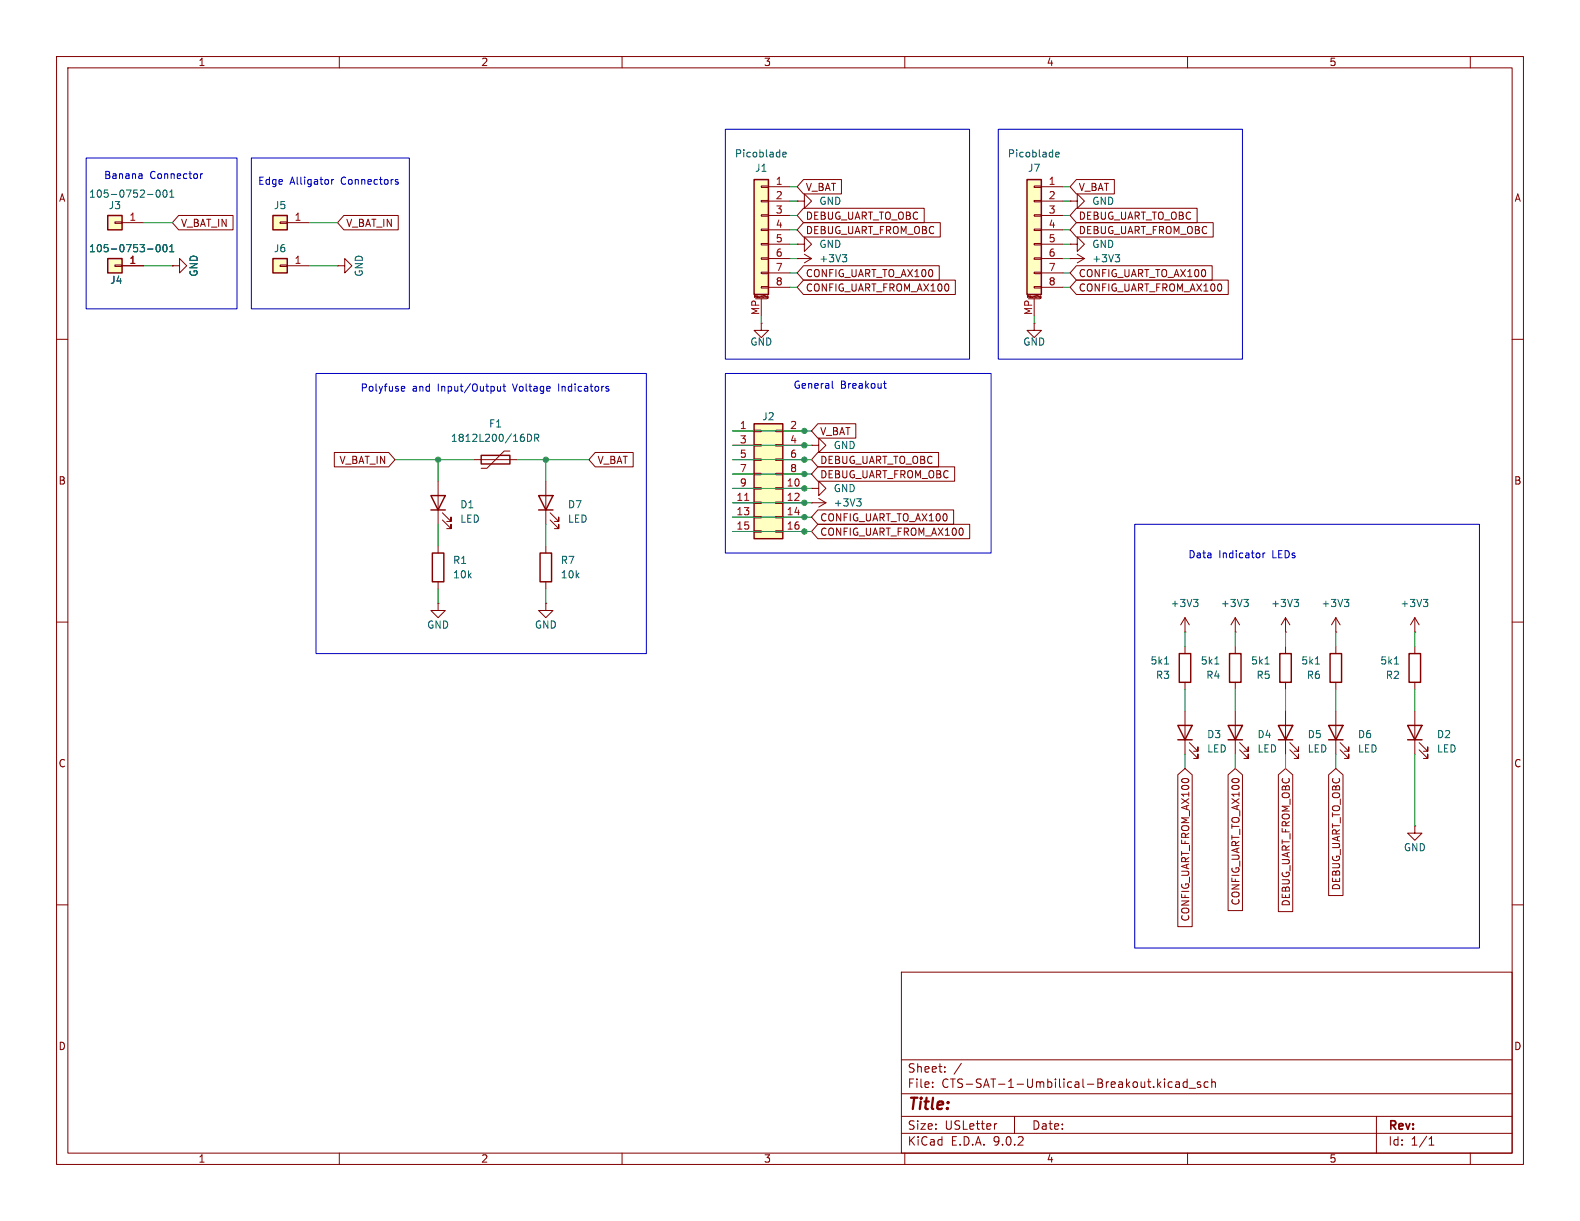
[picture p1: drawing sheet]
<svg xmlns="http://www.w3.org/2000/svg" width="279mm" height="216mm" viewBox="0 0 279 216" stroke-linecap="round" stroke-linejoin="round" font-family="sans-serif">
<g fill="none" stroke="#840000" stroke-width=".18">
<path d="M10 10h259.4v195.9h-259.4zM12 12h255.4v191.9h-255.4zM60 10v2M110 10v2M160 10v2M210 10v2M260 10v2M134.6 57.2v1.2h1.3l-1.3 1.3-1.3-1.3h1.3M134.6 57.2h.1M141 43.2h1.2v-1.3l1.3 1.3-1.3 1.3v-1.3M141 43.2h.1M141 45.7h.1"/>
<path d="M141 45.7h2.5M142.2 45l1.3 .7M143.5 45.7l-1.3 .8M189.2 43.2h1.3v-1.3l1.3 1.3-1.3 1.3v-1.3M189.2 43.2h.1M189.2 45.7h.1M189.2 45.7h2.6M190.5 45l1.3 .7M191.8 45.7l-1.3 .8M10 60h2M267.4 60h2M77.5 85.1v7.6"/>
<path d="M77.5 96.5v1.3M78.2 91.9l1.6 1.6v-.8v.8h-.8M78.2 90.7l1.6 1.5v-.8v.8h-.8M143.5 88.9h.1M143.5 86.4h1.3v-1.3l1.2 1.3-1.2 1.2v-1.2M143.5 86.4h.1M143.5 88.9h2.5M144.8 88.1l1.2 .8M146 88.9l-1.2 .8M10 110h2M77.5 106.7v1.3h1.2l-1.2 1.2-1.3-1.2h1.3M77.5 106.7h.1"/>
<path d="M77.5 102.9v1.2M96.5 106.7v1.3h1.3l-1.3 1.2-1.3-1.2h1.3M96.5 106.7h.1M209.5 111.8h.1M209.5 109.2v2.6M209.5 114.3v1.3M209.5 109.2l-.7 1.3M209.5 109.2l.8 1.3M218.4 111.8h.1M218.4 109.2v2.6M218.4 114.3v1.3M218.4 109.2l-.7 1.3"/>
<path d="M218.4 109.2l.8 1.3M227.3 111.8h.1M227.3 109.2v2.6M227.3 114.3v1.3M227.3 109.2l-.7 1.3M227.3 109.2l.8 1.3M236.2 111.8h.1M236.2 109.2v2.6M236.2 114.3v1.3M236.2 109.2l-.7 1.3M236.2 109.2l.8 1.3M250.2 111.8h.1"/>
<path d="M250.2 109.2l-.8 1.3M250.2 109.2l.8 1.3M250.2 109.2v2.6M250.2 114.3v1.3M267.4 110h2M209.5 120.7v1.2M209.5 125.7v7.7M210.3 132.6l1.5 1.5v-.7v.7h-.7M210.3 131.3l1.5 1.5v-.7v.7h-.7M218.4 120.7v1.2M218.4 125.7v7.7M219.2 132.6l1.5 1.5v-.7v.7h-.7"/>
<path d="M219.2 131.3l1.5 1.5v-.7v.7h-.7M227.3 120.7v1.2M227.3 125.7v7.7M228.1 132.6l1.5 1.5v-.7v.7h-.7M228.1 131.3l1.5 1.5v-.7v.7h-.7M236.2 120.7v1.2M236.2 125.7v7.7M237 132.6l1.5 1.5v-.7v.7h-.8M237 131.3l1.5 1.5v-.7v.7h-.8M250.2 120.7v1.2M250.2 125.7v7.7M251 132.6l1.5 1.5v-.7v.7h-.8"/>
<path d="M251 131.3l1.5 1.5v-.7v.7h-.8M250.2 146.1v1.2h1.3l-1.3 1.3-1.3-1.3h1.3M250.2 146.1h.1M10 160h2M159.4 171.9h108v32h-108zM267.4 160h2M159.4 197.4h108M159.4 193.4h108M159.4 187.4h108M164.9 192.1v.2M164.9 191.4v.1M167.1 189.4v.2"/>
<path d="M167.1 188.7v.1M170 188l-1.3 1.9M176.3 198.7l-.3 .1M179.4 197.4v3M205.9 190.8v.1M207.3 191.4l-.4-.1-.3 .3v.4l.1 .2h.6M207.9 191.4h.6l.1 .9M208.6 191.6l-.5 .1a.29 .29 0 0 0-.3 .3 .29 .29 0 0 0 .3 .3l.5-.1M209.9 191.4l-.4-.1-.3 .3v.4l.2 .2h.5M209.9 190.8v1.5M210.3 192.4h1.1M212.3 191.4l-.4-.1-.2 .2 .1 .2 .5 .2v.3h-.6"/>
<path d="M213.6 191.4l-.4-.1-.3 .3v.4l.2 .2h.5M214.3 191.4l.2-.1 .4 .1v.9M214.3 190.8v1.5M243.4 197.4v6.5M60 203.9v2M110 203.9v2M159.4 200.4h108M160 203.9v2M210 203.9v2M252.7 202.5h.9M252.7 201.4l.4-.4v1.5M260 203.9v2"/>
</g>
<g fill="none" stroke="#840000" stroke-width=".25">
<path d="M76.2 87.6h2.5l-1.2 2.6zM76.2 90.2h2.5M76.5 97.8h2v5.1h-2zM208.5 115.6h2.1v5.1h-2.1zM217.4 115.6h2.1v5.1h-2.1zM226.3 115.6h2v5.1h-2zM235.2 115.6h2v5.1h-2zM249.2 115.6h2v5.1h-2zM208.3 128.3h2.5l-1.3 2.5zM208.3 130.8h2.5M217.2 128.3h2.5l-1.3 2.5zM217.2 130.8h2.5"/>
<path d="M226.1 128.3h2.5l-1.3 2.5zM226.1 130.8h2.5M234.9 128.3h2.6l-1.3 2.5zM234.9 130.8h2.6M248.9 128.3h2.6l-1.3 2.5zM248.9 130.8h2.6"/>
</g>
<g fill="none" stroke="#006464" stroke-width=".18">
<path d="M148.9 45h.8l-.4 .5M149.5 45.5l.2 .3v.3l-.2 .2M197.2 45h.8l-.4 .5M197.7 45.5l.3 .3v.3l-.3 .2M151.5 88.2h.8l-.5 .5M152 88.7l.3 .2v.3l-.3 .3M205.9 117.4h.8M211.1 106h.7l-.4 .5M211.6 106.5l.2 .2v.3l-.2 .3M214.8 117.4h.7M220 106h.7l-.4 .5M220.5 106.5l.2 .2v.3l-.2 .3"/>
<path d="M223.7 117.4h.7M228.8 106h.8l-.4 .5M229.4 106.5l.2 .2v.3l-.2 .3M232.6 117.4h.7M237.7 106h.8l-.4 .5M238.3 106.5l.2 .2v.3l-.2 .3M246.6 117.4h.7M251.7 106h.8l-.4 .5M252.2 106.5l.3 .2v.3l-.3 .3"/>
</g>
<path d="M133.3 31.8h2.6v20.3h-2.6z" fill="#ffffc2"/>
<path d="M133.3 31.8h2.6v20.3h-2.6z" fill="none" stroke="#840000" stroke-width=".25"/>
<g fill="none" stroke="#840000" stroke-width=".18">
<path d="M134.6 32.9h1.3v.2h-1.3zM134.6 35.4h1.3v.3h-1.3zM134.6 38h1.3v.2h-1.3zM135.9 33h3.8M135.9 35.6h3.8M135.9 38.1h3.8M141 35.6h1.2v-1.3l1.3 1.3-1.3 1.2v-1.2M141 35.6h.1M133.4 52.6v-.4l.2 .3 .1-.3v.4M133.6 52.8h2M134.6 40.5h1.3v.3h-1.3zM134.6 43.1h1.3v.2h-1.3z"/>
<path d="M134.6 45.6h1.3v.2h-1.3zM134.6 48.1h1.3v.3h-1.3zM134.6 50.7h1.3v.2h-1.3zM134.6 52.8v3.1M134.9 52.2v.4M135.1 52.2v.1M135.1 52.3h.1M135.6 52.5v.1M135.6 52.6h.2M135.8 52.4v.3h-.2M135.8 52.4h-.1l-.1 .1M135.9 40.6h3.8"/>
<path d="M135.9 43.2h3.8M135.9 45.7h3.8M135.9 48.3h3.8M135.9 50.8h3.8"/>
</g>
<path d="M138.4 27.3l.6-.1v-.2l-.4-.1-.2 .2 .1 .6h.5" fill="none" stroke="#006464" stroke-width=".18"/>
<path d="M133.3 74.9h5.1v20.4h-5.1z" fill="#ffffc2"/>
<path d="M133.3 74.9h5.1v20.4h-5.1z" fill="none" stroke="#840000" stroke-width=".25"/>
<g fill="none" stroke="#840000" stroke-width=".18">
<path d="M182.9 57.2v1.2h1.2l-1.2 1.3-1.3-1.3h1.3M182.9 57.2h.1M129.5 76.2h3.8M129.5 78.7h3.8M133.3 76.1h1.3v.2h-1.3zM133.3 78.6h1.3v.3h-1.3zM137.2 76.1h1.2v.2h-1.2zM137.2 78.6h1.2v.3h-1.2zM138.4 76.2h3.8M138.4 78.7h3.8M129.5 81.3h3.8M129.5 83.8h3.8"/>
<path d="M129.5 86.4h3.8M129.5 88.9h3.8M129.5 91.4h3.8M129.5 94h3.8M133.3 81.2h1.3v.2h-1.3zM133.3 83.7h1.3v.2h-1.3zM133.3 86.2h1.3v.3h-1.3zM133.3 88.8h1.3v.2h-1.3zM133.3 91.3h1.3v.3h-1.3zM133.3 93.9h1.3v.2h-1.3zM137.2 81.2h1.2v.2h-1.2zM137.2 83.7h1.2v.2h-1.2z"/>
<path d="M137.2 86.2h1.2v.3h-1.2zM137.2 88.8h1.2v.2h-1.2zM137.2 91.3h1.2v.3h-1.2zM137.2 93.9h1.2v.2h-1.2zM138.4 81.3h3.8M138.4 83.8h3.8M138.4 86.4h3.8M138.4 88.9h3.8M138.4 91.4h3.8M138.4 94h3.8"/>
</g>
<path d="M131.7 88.5h.7" fill="none" stroke="#a90000" stroke-width=".18"/>
<path d="M181.6 31.8h2.5v20.3h-2.5z" fill="#ffffc2"/>
<path d="M181.6 31.8h2.5v20.3h-2.5z" fill="none" stroke="#840000" stroke-width=".25"/>
<g fill="none" stroke="#840000" stroke-width=".18">
<path d="M182.9 32.9h1.2v.2h-1.2zM182.9 35.4h1.2v.3h-1.2zM182.9 38h1.2v.2h-1.2zM184.1 33h3.9M184.1 35.6h3.9M184.1 38.1h3.9M189.2 35.6h1.3v-1.3l1.3 1.3-1.3 1.2v-1.2M189.2 35.6h.1M181.7 52.6v-.4l.1 .3 .1-.3v.4M181.9 52.8h2M182.9 40.5h1.2v.3h-1.2zM182.9 43.1h1.2v.2h-1.2z"/>
<path d="M182.9 45.6h1.2v.2h-1.2zM182.9 48.1h1.2v.3h-1.2zM182.9 50.7h1.2v.2h-1.2zM182.9 52.8v3.1M183.2 52.2v.4M183.4 52.2v.1M183.9 52.5v.1M183.9 52.6h.2M183.9 52.4v.1M183.9 52.4h.1M183.9 52.4h.2M184.1 52.4v.3h-.2"/>
<path d="M184.1 40.6h3.9M184.1 43.2h3.9M184.1 45.7h3.9M184.1 48.3h3.9M184.1 50.8h3.9"/>
</g>
<path d="M186.7 27.3l.6-.1-.1-.2-.3-.1-.2 .2 .1 .6h.4" fill="none" stroke="#006464" stroke-width=".18"/>
<path d="M48.3 45.7h2.5v2.6h-2.5z" fill="#ffffc2"/>
<path d="M48.3 45.7h2.5v2.6h-2.5z" fill="none" stroke="#840000" stroke-width=".25"/>
<path d="M30.5 47h1.2v-1.3l1.3 1.3-1.3 1.3v-1.3M30.5 47h.1M49.5 46.9h1.3v.2h-1.3zM50.8 47h3.8" fill="none" stroke="#840000" stroke-width=".18"/>
<path d="M19 45.7h2.6v2.6h-2.6z" fill="#ffffc2"/>
<path d="M19 45.7h2.6v2.6h-2.6z" fill="none" stroke="#840000" stroke-width=".25"/>
<path d="M20.3 46.9h1.3v.2h-1.3zM21.6 47h3.8" fill="none" stroke="#840000" stroke-width=".18"/>
<path d="M26.1 44h1M27.8 43.3h.1a.68 .68 0 0 1 .4 .6 .68 .68 0 0 1-.4 .6 .84 .84 0 0 1-.1-1.2zM29 43.3h.1a.68 .68 0 0 1 .5 .6 .68 .68 0 0 1-.5 .6 .84 .84 0 0 1-.1-1.2zM30 44.5h.7M30 43.6l.4-.3v1.2" fill="none" stroke="#006464" stroke-width=".18"/>
<path d="M19 38.1h2.6v2.5h-2.6z" fill="#ffffc2"/>
<path d="M19 38.1h2.6v2.5h-2.6zM85.1 80.5h5.1v1.5h-5.1zM95.2 87.6h2.6l-1.3 2.6zM95.2 90.2h2.6M95.5 97.8h2v5.1h-2z" fill="none" stroke="#840000" stroke-width=".25"/>
<g fill="none" stroke="#840000" stroke-width=".18">
<path d="M20.3 39.2h1.3v.3h-1.3zM21.6 39.4h3.8M59.7 47h1.3v-1.3l1.2 1.3-1.2 1.3v-1.3M59.7 47h.1M90.2 79.8h-1l-3.1 3h-1M143.5 78.7h1.3v-1.2l1.2 1.2-1.2 1.3v-1.3M143.5 78.7h.1M83.8 81.3h7.6M96.5 85.1v7.6M96.5 96.5v1.3M97.3 91.9l1.5 1.6v-.8v.8h-.8M97.3 90.7l1.5 1.5v-.8v.8h-.8"/>
<path d="M96.5 102.9v1.2"/>
</g>
<path d="M26.1 34.4h1M27.8 33.7l.1-.1a.68 .68 0 0 1 .4 .6 .68 .68 0 0 1-.4 .7 .84 .84 0 0 1-.1-1.2zM29 33.7l.1-.1a.68 .68 0 0 1 .5 .6 .68 .68 0 0 1-.5 .7 .84 .84 0 0 1-.1-1.2zM30 34.9h.7M30 34l.4-.4v1.3M93.3 76.8a.64 .64 0 0 1 .7 .6 .64 .64 0 0 1-.7 .6zM94.6 77.4h.6l.1-.2-.1-.3-.6-.1v1.2M94.9 77.4l.4 .6" fill="none" stroke="#006464" stroke-width=".18"/>
<path d="M48.3 38.1h2.5v2.5h-2.5z" fill="#ffffc2"/>
<path d="M48.3 38.1h2.5v2.5h-2.5z" fill="none" stroke="#840000" stroke-width=".25"/>
<g fill="none" stroke="#840000" stroke-width=".18">
<path d="M31.6 38.1h9.6v2.5h-9.6l-1.1-1.2zM49.5 39.2h1.3v.3h-1.3zM50.8 39.4h3.8M60.8 38.1h9.6v2.5h-9.6l-1.1-1.2zM142.1 36.8h21.3v2.6h-21.3l-1.1-1.3zM142.1 39.4h24.2v2.5h-24.2l-1.1-1.3zM142.1 31.7h6.7v2.6h-6.7l-1.1-1.3zM190.3 39.4h24.2v2.5h-24.2l-1.1-1.3zM190.3 36.8h21.4v2.6h-21.4l-1.1-1.3zM190.3 31.7h6.8v2.6h-6.8l-1.1-1.3zM21.6 47h3.8M30.5 47h.1"/>
<path d="M142.1 47h24v2.5h-24l-1.1-1.2zM142.1 49.5h26.8v2.6h-26.8l-1.1-1.3zM190.3 47h24.1v2.5h-24.1l-1.1-1.2zM190.3 49.5h26.9v2.6h-26.9l-1.1-1.3zM144.6 74.9h6.7v2.6h-6.7l-1.1-1.3zM59.1 80h9.6l1.1 1.3-1.1 1.3h-9.6zM105.3 80h6.7v2.6h-6.7l-1.2-1.3zM144.6 92.7h26.9v2.6h-26.9l-1.1-1.3zM144.6 80h21.4v2.6h-21.4l-1.1-1.3zM144.6 90.2h24v2.5h-24l-1.1-1.3zM144.6 82.5h24.2v2.6h-24.2l-1.1-1.3zM208.3 137l1.2-1.1 1.3 1.1v26.9h-2.5z"/>
<path d="M217.2 137l1.2-1.1 1.3 1.1v24h-2.5zM226.1 137l1.2-1.1 1.3 1.1v24.2h-2.5zM234.9 137l1.3-1.1 1.3 1.1v21.4h-2.6z"/>
</g>
<g fill="none" stroke="#009600" stroke-width=".18">
<path d="M25.4 39.4h5.1M54.6 39.4h5.1M139.7 38.1h1.3M139.7 35.6h1.3M139.7 33h1.3M188 38.1h1.2M188 35.6h1.2M188 33h1.2M25.4 47h5.1M54.6 47h5.1M134.6 55.9v1.3M139.7 43.2h1.3"/>
<path d="M139.7 40.6h1.3M139.7 48.3h1.3M139.7 50.8h1.3M139.7 45.7h1.3M182.9 55.9v1.3M188 43.2h1.2M188 40.6h1.2M188 48.3h1.2M188 50.8h1.2M188 45.7h1.2M129.5 78.7h14M129.5 76.2h14"/>
<path d="M69.8 81.3h14M77.5 81.3v3.8M77.5 92.7v3.8M91.4 81.3h12.7M96.5 81.3v3.8M96.5 92.7v3.8M129.5 83.8h14M129.5 81.3h14M129.5 91.4h14M129.5 94h14M129.5 88.9h14M129.5 86.4h14"/>
<path d="M77.5 104.1v2.6M96.5 104.1v2.6M209.5 111.8v2.5M218.4 111.8v2.5M227.3 111.8v2.5M236.2 111.8v2.5M250.2 111.8v2.5M209.5 121.9v3.8M209.5 133.4v2.5M218.4 121.9v3.8M218.4 133.4v2.5M227.3 121.9v3.8"/>
<path d="M227.3 133.4v2.5M236.2 121.9v3.8M236.2 133.4v2.5M250.2 121.9v3.8M250.2 133.4v12.7"/>
</g>
<g fill="none" stroke="#0000c2" stroke-width=".18">
<path d="M15.2 27.9h26.7v26.7h-26.7zM24.9 30.7l.2 .2v.7M25.1 31.5l-.4 .1M25.1 31l-.4 .1M35.5 30.7v.9M35.8 30.7l-.3 .3M44.4 27.9h28v26.7h-28zM58.6 31.7v.9M59 31.7l-.4 .3M70 31.8h.4M70 32.1l.4 .1v.2l-.1 .2-.4-.1M128.3 22.9h43.1v40.6h-43.1z"/>
<path d="M176.5 22.9h43.2v40.6h-43.2zM55.9 66h58.4v49.6h-58.4zM71 69l.2 .2 .3-.1M71 68.5l.2-.2h.2l.2 .2v.1l-.6 .1M88 68.3v.8l.3 .1 .2-.2M88.5 68.3v.9M88.9 68.3h.5M89.1 67.9v1.1l.3 .2M107.3 68.7l.3 .1 .1 .2-.2 .2h-.2M107.3 68.3l.3 .1M128.3 66h47v31.8h-47zM147.2 67.4v1.1l.2 .2"/>
<path d="M156.2 67.8h.5M156.4 67.4v1.1l.3 .2M200.7 92.7h60.9v74.9h-60.9zM223.3 97.8v.8M223.7 97.8l-.4 .2"/>
</g>
<path d="M26.1 44h1M27.8 43.3h.1a.68 .68 0 0 1 .4 .6 .68 .68 0 0 1-.4 .6 .84 .84 0 0 1-.1-1.2zM29 43.3h.1a.68 .68 0 0 1 .5 .6 .68 .68 0 0 1-.5 .6 .84 .84 0 0 1-.1-1.2zM30 44.5h.7M30 43.6l.4-.3v1.2" fill="none" stroke="#006464" stroke-width=".18"/>
<g fill="#009600" stroke="#009600" stroke-width=".18">
<circle cx="77.5" cy="81.3" r=".46"/>
<circle cx="96.5" cy="81.3" r=".46"/>
<circle cx="142.2" cy="78.7" r=".46"/>
<circle cx="142.2" cy="86.4" r=".46"/>
<circle cx="142.2" cy="88.9" r=".46"/>
<circle cx="142.2" cy="94" r=".46"/>
<circle cx="142.2" cy="76.2" r=".46"/>
<circle cx="142.2" cy="91.4" r=".46"/>
<circle cx="142.2" cy="83.8" r=".46"/>
<circle cx="142.2" cy="81.3" r=".46"/>
</g>
<text font-size="2.8" fill="#840000" x="160.4" y="196.8">Title:</text>
<g font-size="2.1" fill="#840000">
<text x="160.4" y="189.9">Sheet:</text>
<text x="160.4" y="192.6">File:</text>
<text x="166.5" y="192.6">CTS-SAT-1-Umbilical-Breakout.kicad_sch</text>
<text x="160.4" y="202.8">KiCad</text>
<text x="160.4" y="200">Size:</text>
<text x="167.1" y="200">USLetter</text>
<text x="168.1" y="202.8">E.D.A.</text>
<text x="175.7" y="202.8">9.0.2</text>
<text x="182.4" y="200">Date:</text>
<text x="245.4" y="200.2">Rev:</text>
<text x="245.4" y="202.8">Id:</text>
<text x="249.5" y="202.8">1/1</text>
</g>
<g font-size="1.8" fill="#840000">
<text x="35" y="11.9">1</text>
<text x="85" y="11.9">2</text>
<text x="135" y="11.9">3</text>
<text x="185" y="11.9">4</text>
<text x="235" y="11.9">5</text>
<text x="10.3" y="35.9">A</text>
<text x="142.4" y="34">V_BAT</text>
<text x="190.7" y="34">V_BAT</text>
<text x="267.7" y="35.9">A</text>
<text x="31.9" y="40.3">V_BAT_IN</text>
<text x="61.1" y="40.3">V_BAT_IN</text>
<text x="142.4" y="39.1">DEBUG_UART_TO_OBC</text>
<text x="142.4" y="41.6">DEBUG_UART_FROM_OBC</text>
<text x="190.7" y="41.6">DEBUG_UART_FROM_OBC</text>
<text x="190.7" y="39.1">DEBUG_UART_TO_OBC</text>
<text x="142.4" y="49.2">CONFIG_UART_TO_AX100</text>
<text x="142.4" y="51.8">CONFIG_UART_FROM_AX100</text>
<text x="190.7" y="49.2">CONFIG_UART_TO_AX100</text>
<text x="190.7" y="51.8">CONFIG_UART_FROM_AX100</text>
<text x="144.9" y="77.2">V_BAT</text>
<text x="59.9" y="82.2">V_BAT_IN</text>
<text x="105.6" y="82.2">V_BAT</text>
<text x="144.9" y="82.2">DEBUG_UART_TO_OBC</text>
<text x="10.3" y="85.9">B</text>
<text x="144.9" y="84.8">DEBUG_UART_FROM_OBC</text>
<text x="267.7" y="85.9">B</text>
<text x="144.9" y="94.9">CONFIG_UART_FROM_AX100</text>
<text x="144.9" y="92.4">CONFIG_UART_TO_AX100</text>
<text x="10.3" y="135.9">C</text>
<text x="267.7" y="135.9">C</text>
<text x="219.4" y="160.2" transform="rotate(-90 219.4 160.2)">CONFIG_UART_TO_AX100</text>
<text x="228.3" y="160.4" transform="rotate(-90 228.3 160.4)">DEBUG_UART_FROM_OBC</text>
<text x="237.2" y="157.5" transform="rotate(-90 237.2 157.5)">DEBUG_UART_TO_OBC</text>
<text x="210.5" y="163" transform="rotate(-90 210.5 163)">CONFIG_UART_FROM_AX100</text>
<text x="10.3" y="185.9">D</text>
<text x="267.7" y="185.9">D</text>
<text x="35" y="205.8">1</text>
<text x="85" y="205.8">2</text>
<text x="135" y="205.8">3</text>
<text x="185" y="205.8">4</text>
<text x="235" y="205.8">5</text>
</g>
<g font-size="1.8" fill="#006464">
<text x="129.9" y="28">Picoblade</text>
<text x="178.1" y="28">Picoblade</text>
<text x="15.6" y="35.2">105-0752-001</text>
<text x="133.4" y="30.6">J1</text>
<text x="181.7" y="30.6">J7</text>
<text x="19.1" y="37.2">J3</text>
<text x="48.3" y="37.2">J5</text>
<text x="144.8" y="36.4">GND</text>
<text x="193" y="36.4">GND</text>
<text x="15.6" y="44.8">105-0753-001</text>
<text x="48.3" y="44.8">J6</text>
<text x="144.8" y="44">GND</text>
<text x="144.8" y="46.6">+3V3</text>
<text x="193" y="44">GND</text>
<text x="193" y="46.6">+3V3</text>
<text x="19.4" y="50.4">J4</text>
<text x="35.2" y="49" transform="rotate(-90 35.2 49)">GND</text>
<text x="64.4" y="49" transform="rotate(-90 64.4 49)">GND</text>
<text x="132.6" y="61.3">GND</text>
<text x="180.8" y="61.3">GND</text>
<text x="86.4" y="75.8">F1</text>
<text x="134.7" y="74.5">J2</text>
<text x="79.6" y="78.3">1812L200/16DR</text>
<text x="147.3" y="79.6">GND</text>
<text x="147.3" y="87.2">GND</text>
<text x="147.3" y="89.8">+3V3</text>
<text x="81.3" y="90.1">D1</text>
<text x="81.3" y="92.6">LED</text>
<text x="100.3" y="90.1">D7</text>
<text x="100.3" y="92.6">LED</text>
<text x="80" y="99.9">R1</text>
<text x="99.1" y="99.9">R7</text>
<text x="80" y="102.5">10k</text>
<text x="99.1" y="102.5">10k</text>
<text x="206.9" y="107.5">+3V3</text>
<text x="215.8" y="107.5">+3V3</text>
<text x="224.7" y="107.5">+3V3</text>
<text x="233.6" y="107.5">+3V3</text>
<text x="247.5" y="107.5">+3V3</text>
<text x="75.4" y="111.4">GND</text>
<text x="94.5" y="111.4">GND</text>
<text x="203.3" y="117.7">5k1</text>
<text x="212.2" y="117.7">5k1</text>
<text x="221.1" y="117.7">5k1</text>
<text x="230" y="117.7">5k1</text>
<text x="244" y="117.7">5k1</text>
<text x="204.3" y="120.2">R3</text>
<text x="213.2" y="120.2">R4</text>
<text x="222.1" y="120.2">R5</text>
<text x="231" y="120.2">R6</text>
<text x="245" y="120.2">R2</text>
<text x="213.4" y="130.7">D3</text>
<text x="222.3" y="130.7">D4</text>
<text x="231.1" y="130.7">D5</text>
<text x="240" y="130.7">D6</text>
<text x="254" y="130.7">D2</text>
<text x="213.4" y="133.3">LED</text>
<text x="222.3" y="133.3">LED</text>
<text x="231.1" y="133.3">LED</text>
<text x="240" y="133.3">LED</text>
<text x="254" y="133.3">LED</text>
<text x="248.2" y="150.7">GND</text>
</g>
<g font-size="1.8" fill="#0000c2">
<text x="18.3" y="31.9">Banana</text>
<text x="26.5" y="31.9">Connector</text>
<text x="45.5" y="32.9">Edge</text>
<text x="51.3" y="32.9">Alligator</text>
<text x="60.4" y="32.9">Connectors</text>
<text x="63.7" y="69.4">Polyfuse</text>
<text x="72.9" y="69.4">and</text>
<text x="77.5" y="69.4">Input/Output</text>
<text x="91" y="69.4">Voltage</text>
<text x="99.2" y="69.4">Indicators</text>
<text x="140.2" y="68.9">General</text>
<text x="148.6" y="68.9">Breakout</text>
<text x="210.1" y="98.9">Data</text>
<text x="215.5" y="98.9">Indicator</text>
<text x="225.1" y="98.9">LEDs</text>
</g>
<g font-size="1.8" fill="#a90000">
<text x="137.1" y="32.8">1</text>
<text x="137.1" y="35.3">2</text>
<text x="185.3" y="32.8">1</text>
<text x="185.3" y="35.3">2</text>
<text x="22.8" y="39.1">1</text>
<text x="52" y="39.1">1</text>
<text x="137.1" y="37.8">3</text>
<text x="137.1" y="40.4">4</text>
<text x="185.3" y="37.8">3</text>
<text x="185.3" y="40.4">4</text>
<text x="22.8" y="46.7">1</text>
<text x="52" y="46.7">1</text>
<text x="137.1" y="42.9">5</text>
<text x="137.1" y="45.5">6</text>
<text x="185.3" y="42.9">5</text>
<text x="185.3" y="45.5">6</text>
<text x="137.1" y="48">7</text>
<text x="137.1" y="50.5">8</text>
<text x="185.3" y="48">7</text>
<text x="185.3" y="50.5">8</text>
<text x="134.4" y="55.8" transform="rotate(-90 134.4 55.8)">MP</text>
<text x="182.6" y="55.8" transform="rotate(-90 182.6 55.8)">MP</text>
<text x="130.7" y="75.9">1</text>
<text x="139.6" y="75.9">2</text>
<text x="130.7" y="78.5">3</text>
<text x="130.7" y="81">5</text>
<text x="130.7" y="83.6">7</text>
<text x="139.6" y="78.5">4</text>
<text x="139.6" y="81">6</text>
<text x="139.6" y="83.6">8</text>
<text x="130.1" y="88.6">11</text>
<text x="130.7" y="86.1">9</text>
<text x="139" y="86.1">10</text>
<text x="139" y="88.6">12</text>
<text x="130.1" y="91.2">13</text>
<text x="130.1" y="93.7">15</text>
<text x="139" y="91.2">14</text>
<text x="139" y="93.7">16</text>
</g>
<g font-size=".5" fill="#840000">
<text x="133.2" y="52.9">Mounting</text>
<text x="181.4" y="52.9">Mounting</text>
</g>
</svg>
